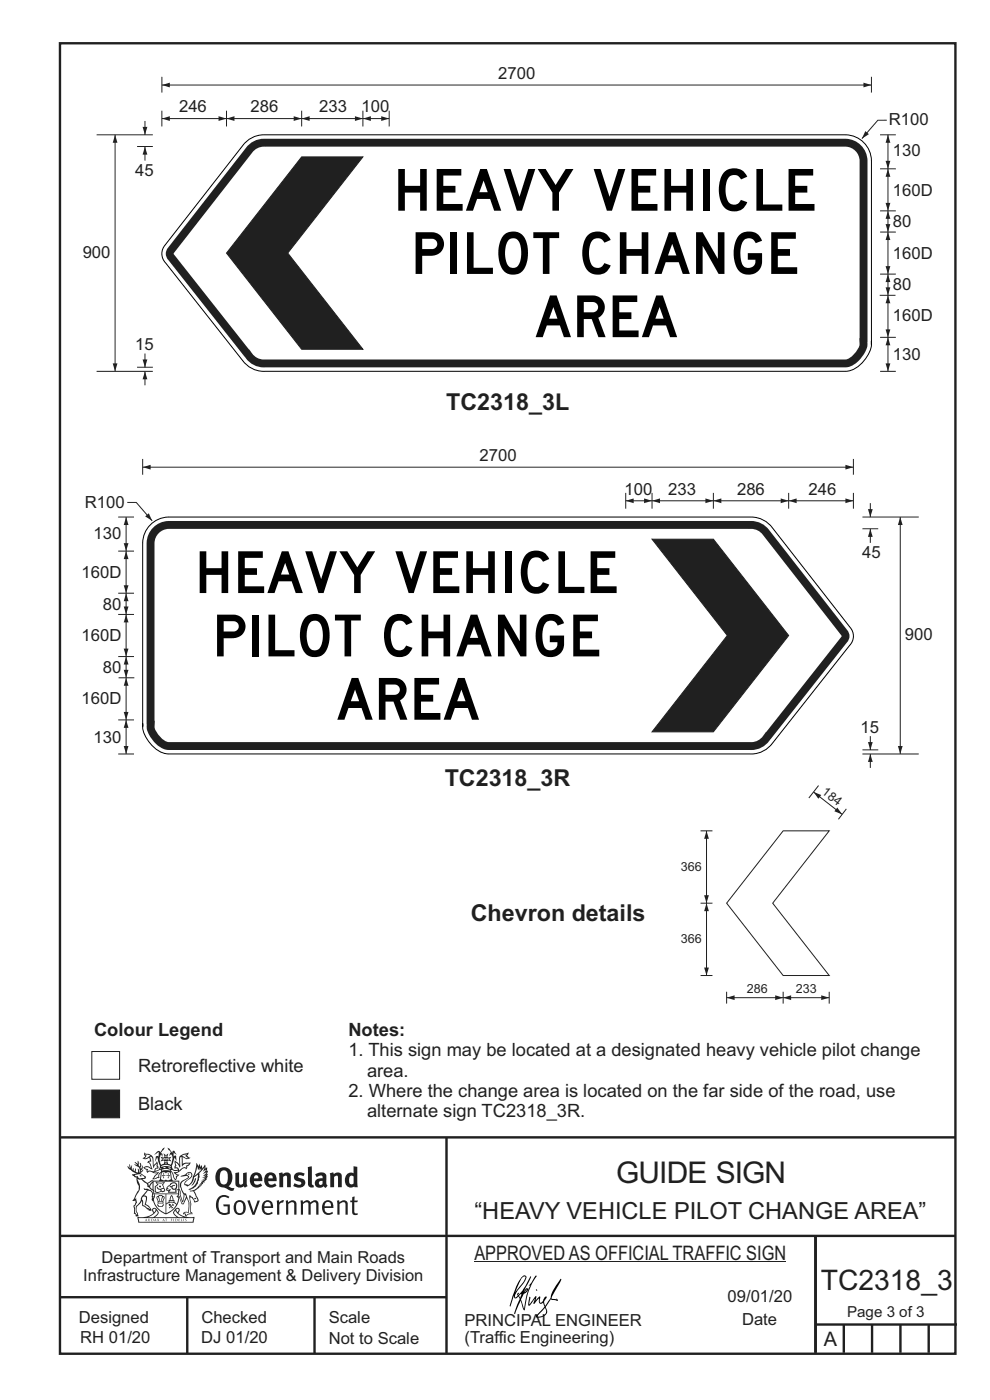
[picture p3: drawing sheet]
<svg xmlns="http://www.w3.org/2000/svg" width="210mm" height="297mm" viewBox="0 0 210 297" stroke-linecap="round" stroke-linejoin="round" font-family="sans-serif">
<g fill="none" stroke="#231f20" stroke-width=".51">
<path d="M12.7 9.2h190v278h-190zM12.7 241.3h190M94.7 241.4v45.8M12.7 275.2h82M12.7 262.2h190.1M39.7 275.2v12M66.7 275.2v12M173 262.1v24.9M173 281h30M179 281v6M185 281v6M191 281v6"/>
<path d="M197 281v6"/>
</g>
<path d="M19.5 231.2h5.9v5.9h-5.9z" fill-rule="evenodd" fill="#231f20" stroke="#231f20" stroke-width=".21"/>
<path d="M19.5 223.1h5.9v5.9h-5.9z" fill-rule="evenodd" fill="#fff" stroke="#231f20" stroke-width=".21"/>
<g fill="#231f20">
<path d="M47 248.4a2.55 2.55 0 0 0 0 2.7l.3 .2a.81 .81 0 0 0 1-1v-.5a1.04 1.04 0 0 0-1.1-1.5zM46.3 248.1a1.82 1.82 0 0 1 2.1-.2 1.82 1.82 0 0 1 .9 1.8 2.29 2.29 0 0 1-.8 2l.7 .3h.5l-.2 .6a2.87 2.87 0 0 1-2-.7 2.12 2.12 0 0 1-1.7-3.1z" fill-rule="evenodd"/>
<path d="M49.9 248.9l.8-.2v2a.46 .46 0 0 0 .3 .6 .46 .46 0 0 0 .6-.3v-2.1l.7-.2v2.4l.2 .5-.5 .3-.3-.3a1.02 1.02 0 0 1-1.2 .3 1.02 1.02 0 0 1-.6-1.1z" fill-rule="evenodd"/>
<path d="M54 249.5l-.1 .5h.9a.49 .49 0 0 0-.2-.6 .49 .49 0 0 0-.6 .1zM53.4 249.1a1.34 1.34 0 0 1 1.6-.2 1.34 1.34 0 0 1 .6 1.5v.2h-1.7a.77 .77 0 0 0 .5 .8 .77 .77 0 0 0 .9-.4l.3 .5a1.59 1.59 0 0 1-2 .2 1.59 1.59 0 0 1-.5-2.1z" fill-rule="evenodd"/>
<path d="M57 249.5l-.1 .5h1a.49 .49 0 0 0-.2-.6 .49 .49 0 0 0-.7 .1zM56.4 249.1a1.34 1.34 0 0 1 1.6-.2 1.34 1.34 0 0 1 .7 1.5v.2h-1.8a.77 .77 0 0 0 .5 .8 .77 .77 0 0 0 .9-.4l.4 .5a1.59 1.59 0 0 1-2.1 .2 1.59 1.59 0 0 1-.5-2.1z" fill-rule="evenodd"/>
<path d="M59.2 248.9l.7-.2 .1 .4a.95 .95 0 0 1 1-.3 .95 .95 0 0 1 .7 .8v2.3h-.8v-2.3a.46 .46 0 0 0-.8 .1v2.2h-.8z" fill-rule="evenodd"/>
<path d="M62.6 249.1a1.75 1.75 0 0 1 2-.1l-.2 .5-.6-.2a.43 .43 0 0 0-.6 .3l.4 .3a1.04 1.04 0 0 1 1.2 1.1 1.04 1.04 0 0 1-1.4 1l-1.2-.4 .3-.6 1 .4 .4-.4a.88 .88 0 0 0-1-.5l-.4-.2-.1-.4z" fill-rule="evenodd"/>
<path d="M65.3 247.6l.8-.2 .1 3.8 .3 .2 .1 .4a.88 .88 0 0 1-1 0 .88 .88 0 0 1-.3-1z" fill-rule="evenodd"/>
<path d="M67.8 250.6a.43 .43 0 0 0-.1 .7 .43 .43 0 0 0 .7-.1v-.7zM66.8 249.1a1.7 1.7 0 0 1 2.4 .1v1.9l.3 .4-.4 .5-.5-.4a1.03 1.03 0 0 1-1.7-.1 1.03 1.03 0 0 1 .8-1.5h.7v-.4a.8 .8 0 0 0-1.2 .1z" fill-rule="evenodd"/>
<path d="M70 248.9l.7-.2 .1 .4a.95 .95 0 0 1 1-.3 .95 .95 0 0 1 .7 .8v2.3h-.8v-2.3a.46 .46 0 0 0-.8 .1v2.2h-.8z" fill-rule="evenodd"/>
<path d="M74.3 249.5a1.48 1.48 0 0 0 0 1.7h.5l.2-.1v-1.5l-.3-.2zM75 247.4l.8 .1 .1 4.4h-.7l-.1-.2a1.26 1.26 0 0 1-1.4 0 1.26 1.26 0 0 1-.5-1.3 1.29 1.29 0 0 1 .4-1.4 1.29 1.29 0 0 1 1.4-.1z" fill-rule="evenodd"/>
<path d="M46.4 253.9a1.72 1.72 0 0 1 2.3 0l-.3 .3a1.24 1.24 0 0 0-1.4-.2 1.24 1.24 0 0 0-.6 1.4 1.49 1.49 0 0 0 1.2 1.9l.7-.1v-1.3h-.8l-.1-.4h1.3v1.9a1.93 1.93 0 0 1-2.2 0 1.93 1.93 0 0 1-.7-2.2l.2-.8z" fill-rule="evenodd"/>
<path d="M50.4 255.1a1.65 1.65 0 0 0 .2 2.2 .99 .99 0 0 0 1-1.4 .78 .78 0 0 0-.4-.8 .78 .78 0 0 0-.8 0zM50 254.9a1.33 1.33 0 0 1 1.6-.1 1.33 1.33 0 0 1 .5 1.4 1.31 1.31 0 0 1-1.3 1.6 1.31 1.31 0 0 1-1.2-1.6v-.6z" fill-rule="evenodd"/>
<path d="M52.5 254.7l.4-.1 .9 2.6 .8-2.5h.5l-1.1 3h-.5z" fill-rule="evenodd"/>
<path d="M56.3 255.2l-.2 .7h1.3a.7 .7 0 0 0-.3-.8 .7 .7 0 0 0-.8 .1zM55.9 255a1.22 1.22 0 0 1 1.5-.2 1.22 1.22 0 0 1 .5 1.5h-1.8a.93 .93 0 0 0 .5 1 .93 .93 0 0 0 1.1-.2l.2 .3a1.43 1.43 0 0 1-1.8 .1 1.43 1.43 0 0 1-.6-1.7z" fill-rule="evenodd"/>
<path d="M58.7 254.7l.4-.1 .1 .5 .4-.4 .6-.1-.2 .5a.66 .66 0 0 0-.8 .7v1.9h-.4z" fill-rule="evenodd"/>
<path d="M60.6 254.7l.4-.1 .1 .5a.94 .94 0 0 1 1-.5 .94 .94 0 0 1 .8 .8v2.3h-.5l-.1-2.5a.81 .81 0 0 0-1.2 .3v2.2h-.4z" fill-rule="evenodd"/>
<path d="M63.7 254.7l.5-.1 .1 .5 .4-.3a.78 .78 0 0 1 1.1 .3 .9 .9 0 0 1 1-.5 .9 .9 0 0 1 .8 .8v2.3h-.5l-.1-2.5a.67 .67 0 0 0-1.1 .3v2.2h-.5v-2.4l-.4-.3-.7 .4v2.3h-.5z" fill-rule="evenodd"/>
<path d="M69 255.2l-.1 .7h1.3a.7 .7 0 0 0-.3-.8 .7 .7 0 0 0-.9 .1zM68.7 255a1.22 1.22 0 0 1 1.5-.2 1.22 1.22 0 0 1 .5 1.5h-1.8a.93 .93 0 0 0 .4 1 .93 .93 0 0 0 1.2-.2l.1 .3a1.44 1.44 0 0 1-1.7 .1 1.44 1.44 0 0 1-.6-1.7z" fill-rule="evenodd"/>
<path d="M71.4 254.7l.5-.1 .1 .5a.94 .94 0 0 1 1-.5 .94 .94 0 0 1 .8 .8v2.3h-.5l-.1-2.5a.81 .81 0 0 0-1.2 .3v2.2h-.4z" fill-rule="evenodd"/>
<path d="M74.7 253.9l.5-.1v.9h.7l-.1 .3h-.6v2.2l.1 .2h.5l.1 .3a.75 .75 0 0 1-1.2-.6v-2.1h-.4v-.3h.4z" fill-rule="evenodd"/>
<path d="M30.8 244.9l1.1 .3-.9 .5h-.4l.6-.5zM31.8 245.4h.2a2.44 2.44 0 0 1 .4 1.9l.1 .5 .7-1-.1 .6 .3 .3a.57 .57 0 0 0-.6 .7l-1-.1-.5 .2 .2-.5-.8-.3 .7-.1 .9 .5 .1-.1-.6-1.3-.2-.2h.5zM30.7 244.4l-.1 .5 .2 .4-.6 .4a1.04 1.04 0 0 0 1.4-.1l.2 .6-.3 .1-.2 .4a.94 .94 0 0 1 .8 1.1l-.2-.1a1.16 1.16 0 0 0-1.5-.1l.3 .4 .4 .2 .1 .5 .2 .1 .1-.2a.94 .94 0 0 1 1.1 .2l.8 .1-1.2 1.2a1.13 1.13 0 0 0 1.2-.2l.4-.1-.1-.4 .5-.8a.83 .83 0 0 0-.6 1.1l-.3-.1-.7 .4 1.1-1.4-.5 .1-.5-.1 1.3-.5-.1-.1-.9 .4v-.3l.2-.2 .3 .1 .1-.3-.2-.4v-.6l-.1-.4-.7 1v-.7a1.42 1.42 0 0 0-1.6-1.8z" fill-rule="evenodd"/>
<path d="M38.5 245.2l.5-.2 .7-.1-.6 .3 .8 .5h-.3zM38.3 245.5l.2-.1 .1 2a1.69 1.69 0 0 1 1.6-.6l-.8 .5 .1 .5a1.1 1.1 0 0 0-1.5 .6l-.1-.5-.2-.2h-.5l.3-.4-.3-.7a1.42 1.42 0 0 1 .8 1.1l.2-.1zM37.1 246.2l.1 1-.2 .3 .1 .4h.5l.1 .2a.96 .96 0 0 1-1.1-.1l-.1 .1a1.06 1.06 0 0 0 1.3 .2v.1a.72 .72 0 0 1-1 .2l.3 .5 .6 .2-.4 .2-.1 .6-.2-.3-.4-1.1-.4-.4 .4 .9a1.54 1.54 0 0 0 .7 1.2l.2-.3a.58 .58 0 0 1 .4-.8l.2-.1h-.3l-.5-.3 .9-.5a.93 .93 0 0 1 1.2-.5v.2l.2-.2 .1-.5a.99 .99 0 0 0 .7-.8l-1.3 .1-.3 .2-.1-1.4 .9 .4 .9-.3h-.4l-.5-.4 .4-.7-.6 .2a1.46 1.46 0 0 0-1.4 2.1v.4l-.2-.4z" fill-rule="evenodd"/>
<path d="M35.6 248.9l.2 .1-.1 .3 .4 .1h-.4v.6l-.1-.6h-.3l.3-.1z" fill-rule="evenodd"/>
<path d="M34.6 248.9l.2 .1v.3l.3 .1h-.3l-.1 .6v-.6h-.4l.4-.1z" fill-rule="evenodd"/>
<path d="M34.3 248.8a.57 .57 0 0 1 .9 .2 .57 .57 0 0 1 .9-.2l.2 1.4h-.2a.57 .57 0 0 1-.9 0 .69 .69 0 0 1-1.1 0zM34.2 248.1l-.3 2.1-.2 .4h3l-.2-.4-.3-2.1h-.2v.2l-.8-.1-.8 .1v-.2z" fill-rule="evenodd"/>
<path d="M34.2 252.4a.3 .3 0 0 0 .6 0 .3 .3 0 0 0-.6 0zM33.3 250.9l.3 .3-.3 .4a.79 .79 0 0 0 0 1.3l.8-.2-.1-.3a.55 .55 0 0 1-.7-.6l.1-.1 .2 .3 .3 .2 .8-.2-.4-.7 .4-.4-.7 .2zM33 250.7l1.1 .2 .9-.2-.4 .6 .4 1.2a.56 .56 0 0 1-.8 .3l-.2 .1a.73 .73 0 0 1-.9 .1 .73 .73 0 0 1-.3-1v-.4l.6-.4z" fill-rule="evenodd"/>
<path d="M35.6 251.8l.7-.4a.58 .58 0 0 1 1-.1 .58 .58 0 0 1-.4 .9l-.3-.3a.43 .43 0 0 1 .6-.4 .57 .57 0 0 0-.8 .2l-.2-.1-.3 .1 .4 .2a.55 .55 0 0 0 .9 .4v.5h-1.3l.3-.4-.1-.1-.6 .1 .2-.3-.2-.1zM35.4 251.8l-.1 .2a.39 .39 0 0 0 .2 .6h.3l-.2 .4h1.9l-.1-.8a.86 .86 0 0 0-.1-1.3 .86 .86 0 0 0-1.3 .4z" fill-rule="evenodd"/>
<path d="M36 254.8h.8v.2h-.8zM36.4 253.8l.2 .8h-.4zM36.4 253.5l-.3 .5-.1 .6h-.2v.4l-.7 .4 .2 .1a1.48 1.48 0 0 1 2.1 .2l.2-.1-.6-.5v-.5h-.2l-.1-.6z" fill-rule="evenodd"/>
<path d="M35.8 255.4l.4 .1 .1 .3 .3-.2-.2-.2a.38 .38 0 0 1 .5 .5l-.2-.2-.3 .2 .3 .2-.3 .3-.1-.4-.4 .4-.1-.2 .4-.3-.1-.1-.2 .1z" fill-rule="evenodd"/>
<path d="M34.5 254h.2v.2l-.2 .6h-.2zM33.6 255.3h.9v.2a.55 .55 0 0 1-.8 .4v-.2l-.2-.1zM33.4 254h.2l.2 .8h-.2zM33.6 255l.8-.1 .1 .2h-.8zM33.8 253.7h.5l-.2 1.1h-.1zM33.3 253.8l-.1 .3 .3 1.1a.48 .48 0 0 0-.1 .6 .48 .48 0 0 0 .5 .2h.5a.49 .49 0 0 0 .2-.8l.3-1.1-.1-.3a1.42 1.42 0 0 0-1.5 0z" fill-rule="evenodd"/>
<path d="M33.7 251.5l.4 .1 .1 .3h-.3z" fill-rule="evenodd"/>
<path d="M41.3 250.1l.3-.2-.2 .8-.6 .8h-.2l.5-.7z" fill-rule="evenodd"/>
<path d="M39.7 249l.3-.2 .5 .2a.88 .88 0 0 1-.6 1.1 1.22 1.22 0 0 0-.8 1.3l.5 .2a.72 .72 0 0 0 .9-.4l.5-.8 .2-.6 .8-.6v.2a2.85 2.85 0 0 1-2 2.9l.1 .1a2.13 2.13 0 0 0 1.9-1.5v-.3a2.01 2.01 0 0 0 .3-1.7l1.1-1.3-.4 1 .7-.5-.7 1 .8-.4-.8 .8 .7-.2-.9 .6 .8-.1-.8 .4h.7l-.8 .3 .3 .2h-.4l.2 .3h-.4l.2 .3h-.4l.1 .2h-.1a2.16 2.16 0 0 1-2 1.1l.1 .2 .4-.1a.76 .76 0 0 1 .7 .8l.5 1.2-.6 .2a1.45 1.45 0 0 0-1.1-1.3l.2 1.8-.1 1.8 .4 .3a1.07 1.07 0 0 0-1.2 .4v-.3l-.5-.2a.87 .87 0 0 1 1.1-.1v-.7a4.4 4.4 0 0 0-.6-3.1l-.1-.3h-.2a2.16 2.16 0 0 1-.7-2.2l.3-.4 1.2-.7a.55 .55 0 0 0-.4-.8zM37.8 252.4a.76 .76 0 0 1 .3 1.1l.6 1.6 .4-1.7 .2 .1a.61 .61 0 0 1-.1 .9l-.3 .8-.2 .1-.7-1.6-.3 .1a1.18 1.18 0 0 0 .1-1.4zM41.8 247.5l.2 .7 .3-.5v.6l.4-.5a1.9 1.9 0 0 1-1.2 1.4l-.3 .3zM38.2 249.6l1.4-.2 .2 .2v.3l-.5 .2a1.26 1.26 0 0 0-.9 1.9l.2 .7a1.84 1.84 0 0 1 .1 2.1l-.4-1.4a.96 .96 0 0 0-.4-1.2l-.4 .2a.78 .78 0 0 1 0 1.3l.1 .3h.4l.4 1.1a.38 .38 0 0 0 .2 .4 .38 .38 0 0 0 .4-.1l.6-1.2a2.94 2.94 0 0 1 .4 2.5l-.1 .4h-.8l-.3 .4v.2l.4-.1 .1 .4 .2 .1a1.02 1.02 0 0 1 1.3-.5v-.4l-.3-.1 .1-1.8-.3-1.3h.1a1.14 1.14 0 0 1 .8 1 .63 .63 0 0 0 .8-.2 .63 .63 0 0 0-.2-.9l-.6-1.2 .9-.6 .2-.4h.3l-.1-.2h.4l-.1-.3h.3l-.1-.3 .5-.1-.2-.2 .6-.4v-.2h-.2l.4-.5h-.3l.3-.5-.4 .1 .4-.5v-.3l-.3 .2 .2-.7-.1-.2-.4 .3v-.8l-.6 .8-.2-.8-.2 .5-.3-.7-.1 .6-.5-.8-.1 1.4-.6 1.8a1.81 1.81 0 0 1-1 1.5l-.6-.2a1.75 1.75 0 0 1 1.1-1.2 .75 .75 0 0 0 .1-1.3 .75 .75 0 0 0-1.2 .4z" fill-rule="evenodd"/>
<path d="M41.2 254.1h.3l.2 .2-.4 .1z" fill-rule="evenodd"/>
<path d="M29.4 258.4h11.6l-.1 .8h-11.4zM31.3 258.2l.5-.1a2.48 2.48 0 0 0 1.4-1.3l.3 .5-.5 .6-.5 .3zM32.5 256.6l.3-.2 .2 .1-.3 .7zM37.2 256.8a2.65 2.65 0 0 0 1.8 1.4h-1.1l-.5-.3-.5-.6zM37.4 256.5l.2-.1 .3 .2-.3 .6zM29.2 258.2l.1 1.2h11.8l.2-1.1-.2-.1a4.1 4.1 0 0 1-3.3-.9l.3-.4-.1-.6a1.06 1.06 0 0 0-1.3 1l.2 .4 .6 .5h-4.7l.3-.1a.84 .84 0 0 0 .6-.8 .84 .84 0 0 0-.5-.8l-.3-.2h-.5l-.1 .6 .3 .4a4.2 4.2 0 0 1-3.4 .9z" fill-rule="evenodd"/>
<path d="M31 258.7l.1 .2h-.2zM31 258.5l-.3 .6 .4-.2 .2 .2z" fill-rule="evenodd"/>
<path d="M31.3 258.6h.3v.4a.25 .25 0 0 0 .2-.1 .25 .25 0 0 0-.1-.3h.1a.29 .29 0 0 1 0 .4 .29 .29 0 0 1-.4 0 .29 .29 0 0 1 0-.4z" fill-rule="evenodd"/>
<path d="M32.2 258.6a.22 .22 0 0 1 .3 .2 .22 .22 0 0 1-.3 .2zM32 258.6l.1 .4a.33 .33 0 0 0 .4 0 .33 .33 0 0 0 0-.4 .33 .33 0 0 0-.5 0z" fill-rule="evenodd"/>
<path d="M32.9 258.7l.1 .2h-.2zM32.9 258.5l-.2 .6 .3-.2 .2 .2z" fill-rule="evenodd"/>
<path d="M33.3 258.6h.2l.1 .1 .2-.1-.2 .2 .2 .3-.3-.3-.1 .3h-.1l.2-.3z" fill-rule="evenodd"/>
<path d="M34.7 258.7l.1 .2h-.2zM34.7 258.5l-.3 .6 .4-.2 .2 .2z" fill-rule="evenodd"/>
<path d="M35 258.5h.5l-.2 .1v.5h-.2l.1-.5z" fill-rule="evenodd"/>
<path d="M36.2 258.6l.3-.1-.1 .1v.2h.1h-.1v.3h-.2z" fill-rule="evenodd"/>
<path d="M36.7 258.6h.2v.5h-.2z" fill-rule="evenodd"/>
<path d="M37.3 258.6a.22 .22 0 0 1 .3 .2 .22 .22 0 0 1-.3 .2zM37.1 258.6v.4a.33 .33 0 0 0 .5 0 .33 .33 0 0 0 0-.4 .33 .33 0 0 0-.5 0z" fill-rule="evenodd"/>
<path d="M37.8 258.6l.4-.1-.2 .1v.2h.1h-.1v.2l.2 .1h-.4z" fill-rule="evenodd"/>
<path d="M38.4 258.6h.2l-.1 .4 .2 .1h-.3z" fill-rule="evenodd"/>
<path d="M38.9 258.6h.2v.5h-.2z" fill-rule="evenodd"/>
<path d="M39.3 258.6h.2h-.1l.2 .3-.2 .2-.1-.1v-.1l.2 .1z" fill-rule="evenodd"/>
<path d="M34.2 247.4a1.51 1.51 0 0 1 2 .2 2.67 2.67 0 0 0-2.1 0zM35.7 247.6l.4 .1 .1 .3-.4-.1zM34.6 247.6h.5l.1 .2h-.4zM34 247.8l.3 .2h-.3zM34.9 246.9l.3-.2 .3 .2zM34.9 245.6l.2 .1v.3h-.2zM35 245.1l.2 .2 .2-.2-.1 .3h-.2zM35.1 246.3h.2l.1 .4-.2-.2-.2 .2zM35.3 245.7l.2-.1v.4h-.2zM34.4 245.7h.3l.1 .3-.4 .1 .2-.2zM35.7 245.7h.3l-.2 .2 .2 .2-.4-.1zM32.7 244.9l1-.5-.1 1-.2-.2-.3 .2-.3 1.1 .5-1 .3 .9a1.84 1.84 0 0 1 .2 1.7l.4 .1a2.48 2.48 0 0 1 2.2 0l.2-.2-.2-.7 .7-1.8 .4 .7-.2-1-.2-.1-.2 .3v-.9l.6 .4-.6-.8-.3 .1-.1 .4-.5-.9-.5-.3 .2 .5 .6 .5-.5 .8 .4-.4a2.06 2.06 0 0 1 0 2.3l-.5-.2-.2-.6 .1-.1 .8 .2-.4-.5 .4-.5-.7 .2-.2-.2 .2-.7-.5 .4-.5-.4 .2 .7-.2 .2-.7-.2 .4 .5-.4 .5 .8-.2 .1 .1-.2 .6-.5 .2a2.02 2.02 0 0 1 0-2.2l.3 .5-.1-.7-.3-.1 .8-1.2-.4 .3-.5 .8-.2-.3a.8 .8 0 0 0-.8 .5z" fill-rule="evenodd"/>
<path d="M29.2 250.1l.3 .1a.61 .61 0 0 1 .8 .4l.3 .2a.8 .8 0 0 1 .6 1l.4 .1 .5 .5a1 1 0 0 1 .5 1.1l-.1 .7v-.5h-.1a.96 .96 0 0 0-.8-1.3l-.2-.2h-.7l-.1-.1-.1 .1 .1 .3h.6l-1.2 1.3-.2 1-.4 .6a1.33 1.33 0 0 0-.5 1.8l.2 .5a1.26 1.26 0 0 1-.5-1.5l-.1-.3a1.56 1.56 0 0 0 .4-1.7l-.3 .2 .2-.5a3.2 3.2 0 0 0 .7-3zM30.4 253.9h.4a2.06 2.06 0 0 1-.1 1.6l.7 .5 .4 .4-.6-.1-.8-.6-.1-.9a.51 .51 0 0 1 .1-.9zM28.6 249.3a1.52 1.52 0 0 1 2.1 .5l-1.1 .2-.2-.1-.1-.4h-.5zM27.5 247v.8l-.3-.4h-.1a3.1 3.1 0 0 0 1.9 1.6l-1 .1 .5 .6 .5 .1 .1 1.1a1.84 1.84 0 0 1-.3 2.5l-.4 .9-.3 .4 .2 .1 .4-.1 .1 .4-.2 .5-.3 .2 .1 1.7h.2l.3 .5 .1 .1 .4-.1-.1-.5a1.3 1.3 0 0 1-.1-1.7l.9-1 .1 1.1 .6 .2 .5 .5 .1-.1 .2 .3h.5a1.85 1.85 0 0 0-1.2-1.4l.1-.3a1.39 1.39 0 0 0 0-1.4l-.5-.1 .5-.5a.66 .66 0 0 1 .9-.4 .66 .66 0 0 1 .3 .9l-.1 .4 .2-.1v.2l-.1 .3 .2 .5 .1-.3a2.24 2.24 0 0 0 .1-2.2 .73 .73 0 0 1-.7-.7 .73 .73 0 0 1 .6-.7v-.2a.94 .94 0 0 0-.9 .8 .48 .48 0 0 1-.1-.6 .48 .48 0 0 1 .5-.2l.5-.3a.51 .51 0 0 0-.8 .2l-.5 .2-1-.8h.6l.2-.5-1.2-.7 .5-.5v-.3l-.5 .4 .1-.2a.69 .69 0 0 0 .2-1v.4l-.2 .3v-1.1l-.3-.2 .1 .6-.1 .2-.4-1.3v.7l-.6-.4 .5 .7-.6-.2 .3 .3a1 1 0 0 1 .7 1.4l-.2-.8v.9l-.5-.2v-.8l-.2 .7-.2-.1-.1-.6-.2 .4-.2-.2 .1-.7-.2 .5z" fill-rule="evenodd"/>
<path d="M29.6 249.4l.2-.1 .3 .2z" fill-rule="evenodd"/>
<path d="M32.4 250.5h5.6v2l-.2-.1v-1.7h-5.2v2.5h5.2v-.8l.1 .2-.1 1.1v-.3h-2.5v4a4.1 4.1 0 0 0 2.6-3.6l.1-.1a4 4 0 0 1-2.8 3.9 4.2 4.2 0 0 1-2.8-4.7l.1 1.2 .1-.1a3.8 3.8 0 0 0 2.5 3.4v-4h-2.5l-.2-.9z" fill-rule="evenodd"/>
<circle cx="40" cy="249.1" r=".17"/>
</g>
<path d="M100.6 267.7h66.2" fill="none" stroke="#231f20" stroke-width=".21"/>
<g fill="#000001">
<path d="M111.6 273.7l.2-.2-.5 .7zM110.4 274.5l.3 .1-.3 .7-.3-.4zM110.9 270.9l.5-.1a9.3 9.3 0 0 1-2 3.2l-.1 .2 1-2.5zM110.6 271a14.7 14.7 0 0 0-2.2 4.9l-.3 1.2 .1 .1 .8-2.4a.42 .42 0 0 0 .2 .7 .42 .42 0 0 0 .6-.3l.2-.2 .2 .6-1.1 3.1h.2l1.1-2.8 .6 1.9 .2 .2 .2-.5a13.5 13.5 0 0 1 2-6.2l.5-.5-.2-.2-1.6 2.1 .4-.1a14.9 14.9 0 0 0-1.3 5.1l-.4-1.2a1.39 1.39 0 0 1 .2-1.8l.1-.2a.92 .92 0 0 0 .8-1.2 .75 .75 0 0 0-.7 .7l-.2 .2 1.6-3.4h-.1l-.4 .7a10.5 10.5 0 0 1-2.2 3.2l.2-.4a.32 .32 0 0 0-.4 .2 .32 .32 0 0 0 .1 .4l-.5 .4a3.2 3.2 0 0 1 1.1-2.3l.5-.6a2.49 2.49 0 0 0 .7-1.6l-.3-.2z" fill-rule="evenodd"/>
<path d="M115.6 277.5a1.15 1.15 0 0 1 .1 1.3 1.15 1.15 0 0 1-1.2 .5h-.5zM112.3 275.1l-.3 1.7 .3 .2 1.2-1.5-.3 1.1 1.1-1.2a.94 .94 0 0 0 .4 1.2l.5-.3 .3 .9-1.2 1.3a.98 .98 0 0 0-.5 1 1.9 1.9 0 0 0 2.3-1.3l-.1-.3a1.02 1.02 0 0 1 .3-1.4l.5-.9 1.5 .3-.2-.5v.3l-1.1-.2v-.2l2-3.6 .1-.3-.1-.1-1.8 2.7a6.6 6.6 0 0 1-1.5 3l-.2-.2a1.01 1.01 0 0 1 .4-1.4l.1-.2-.3-.2-.3 .5-.2 .5-.5 .4-.2-.4 .1-.9-.2-.1-.8 .9 .2-.9h-.1l-1.4 1.7 .2-1.4v-.1z" fill-rule="evenodd"/>
<path d="M113.7 273.5l.3 .3h-.3z" fill-rule="evenodd"/>
</g>
<path d="M34.3 18h150.6" fill="none" stroke="#231f20" stroke-width=".21"/>
<g fill="#231f20">
<path d="M34.3 18l1.7-.5v1z"/>
<path d="M183.2 17.5l1.7 .5-1.7 .5z"/>
</g>
<path d="M34.3 25.2h13.7M48 23.5v3.3" fill="none" stroke="#231f20" stroke-width=".21"/>
<g fill="#231f20">
<path d="M34.3 25.2l1.7-.5v1z"/>
<path d="M46.4 24.7l1.6 .5-1.6 .5z"/>
</g>
<path d="M48 25.2h16" fill="none" stroke="#231f20" stroke-width=".21"/>
<g fill="#231f20">
<path d="M62.3 24.7l1.7 .5-1.7 .5z"/>
<path d="M48 25.2l1.7-.5v1z"/>
</g>
<path d="M64 25.2h13M64 23.5v3.3M82.6 23.5v3.3" fill="none" stroke="#231f20" stroke-width=".21"/>
<g fill="#231f20">
<path d="M64 25.2l1.7-.5v1z"/>
<path d="M75.3 24.7l1.7 .5-1.7 .5z"/>
</g>
<path d="M77 25.2h5.6" fill="none" stroke="#231f20" stroke-width=".21"/>
<g fill="#231f20">
<path d="M80.9 24.7l1.7 .5-1.7 .5z"/>
<path d="M77 25.2l1.7-.5v1z"/>
</g>
<path d="M77 23.5v3.3" fill="none" stroke="#231f20" stroke-width=".21"/>
<path d="M53.9 28.6h129.3v50.2h-129.3l-19.6-24.8v-.3z" fill-rule="evenodd" fill="#fff"/>
<path d="M52 30.3a5.6 5.6 0 0 1 4.1-1.7h123.2a5.6 5.6 0 0 1 5.6 5.6l-.1 38.7 .1-.4a6.7 6.7 0 0 1-5.5 6.3h-123.1a5.6 5.6 0 0 1-4.9-2.3l-16.3-20.7a2.79 2.79 0 0 1-.1-3.8z" fill="none" stroke="#000" stroke-width=".21"/>
<path d="M52.6 30.9a4.8 4.8 0 0 1 3.6-1.5h123.1a4.7 4.7 0 0 1 4.7 4.8v38.2a5.8 5.8 0 0 1-4.7 5.5h-123a4.8 4.8 0 0 1-4.4-2.2l-16.2-20.5a1.95 1.95 0 0 1 0-2.7z" fill-rule="evenodd" fill="#231f20"/>
<path d="M53.8 32a3.4 3.4 0 0 1 2.7-.9h122.8a3.1 3.1 0 0 1 3 3.1v37.5a4.2 4.2 0 0 1-3 4.6h-123.1a3.1 3.1 0 0 1-2.7-1.3l-16.7-21.2z" fill-rule="evenodd" fill="#fff"/>
<path d="M64 33.3h13l-16 20.4 16 20.4h-13l-16-20.4z" fill-rule="evenodd" fill="#231f20" stroke="#231f20" stroke-width=".21"/>
<path d="M34.3 16.3v3.3M34.3 23.5v3.3M188.1 25.5h-1.9l-3.4 3.9" fill="none" stroke="#231f20" stroke-width=".21"/>
<path d="M183.6 27.8l.7 .7-1.5 .9z" fill="#231f20"/>
<path d="M184.9 16.3v3.3M24.4 28.6v50.2" fill="none" stroke="#231f20" stroke-width=".21"/>
<g fill="#231f20">
<path d="M24.4 28.6l.5 1.7h-1z"/>
<path d="M23.9 77.1h1l-.5 1.7z"/>
</g>
<path d="M186.7 71.6h3.3M188.4 71.6v7.2" fill="none" stroke="#231f20" stroke-width=".21"/>
<g fill="#231f20">
<path d="M187.9 77.1h1l-.5 1.7z"/>
<path d="M188.4 71.6l.5 1.7h-1z"/>
</g>
<path d="M186.6 62.6h3.4M188.4 62.6v9" fill="none" stroke="#231f20" stroke-width=".21"/>
<g fill="#231f20">
<path d="M188.4 62.6l.5 1.7h-1z"/>
<path d="M187.9 69.9h1l-.5 1.7z"/>
</g>
<path d="M186.7 49.2h3.3M186.7 58.2h3.3M188.4 49.2v9" fill="none" stroke="#231f20" stroke-width=".21"/>
<g fill="#231f20">
<path d="M188.4 49.2l.5 1.7h-1z"/>
<path d="M187.9 56.5h1l-.5 1.7z"/>
</g>
<path d="M188.4 35.8v8.9" fill="none" stroke="#231f20" stroke-width=".21"/>
<g fill="#231f20">
<path d="M188.4 35.8l.5 1.7h-1z"/>
<path d="M187.9 43h1l-.5 1.7z"/>
</g>
<path d="M188.4 58.2v4.4" fill="none" stroke="#231f20" stroke-width=".21"/>
<g fill="#231f20">
<path d="M187.9 61h1l-.5 1.6z"/>
<path d="M188.4 58.2l.5 1.6h-1z"/>
</g>
<path d="M188.4 44.7v4.5" fill="none" stroke="#231f20" stroke-width=".21"/>
<g fill="#231f20">
<path d="M187.9 47.5h1l-.5 1.7z"/>
<path d="M188.4 44.7l.5 1.7h-1z"/>
</g>
<path d="M186.7 35.8h3.3M188.4 28.6v7.2M186.7 44.7h3.3" fill="none" stroke="#231f20" stroke-width=".21"/>
<g fill="#231f20">
<path d="M187.9 34.1h1l-.5 1.7z"/>
<path d="M188.4 28.6l.5 1.7h-1z"/>
</g>
<path d="M20.5 78.8h11.9M30.8 75v2.9" fill="none" stroke="#231f20" stroke-width=".21"/>
<path d="M30.2 76.3h1.1l-.5 1.6z" fill="#231f20"/>
<path d="M30.8 78.8v2.9" fill="none" stroke="#231f20" stroke-width=".21"/>
<path d="M30.8 78.8l.5 1.7h-1.1z" fill="#231f20"/>
<path d="M20.5 28.6h11.9M30.8 25.7v2.9M29.1 77.9h3.3" fill="none" stroke="#231f20" stroke-width=".21"/>
<path d="M30.2 26.9h1.1l-.5 1.7z" fill="#231f20"/>
<path d="M30.8 31.1v3" fill="none" stroke="#231f20" stroke-width=".21"/>
<path d="M30.8 31.1l.5 1.7h-1.1z" fill="#231f20"/>
<path d="M29.1 31.1h3.3M186.7 28.6h3.3M186.7 78.8h3.3M30.3 99.1h150.7" fill="none" stroke="#231f20" stroke-width=".21"/>
<g fill="#231f20">
<path d="M179.3 98.6l1.7 .5-1.7 .5z"/>
<path d="M30.3 99.1l1.7-.5v1z"/>
</g>
<path d="M167.3 104.6v3.3M167.3 106.2h13.7" fill="none" stroke="#231f20" stroke-width=".21"/>
<g fill="#231f20">
<path d="M179.3 105.7l1.7 .5-1.7 .5z"/>
<path d="M167.3 106.2l1.7-.5v1z"/>
</g>
<path d="M151.3 106.2h16" fill="none" stroke="#231f20" stroke-width=".21"/>
<g fill="#231f20">
<path d="M151.3 106.2l1.7-.5v1z"/>
<path d="M165.6 105.7l1.7 .5-1.7 .5z"/>
</g>
<path d="M132.7 104.6v3.3M138.3 106.2h13M151.3 104.6v3.3" fill="none" stroke="#231f20" stroke-width=".21"/>
<g fill="#231f20">
<path d="M149.6 105.7l1.7 .5-1.7 .5z"/>
<path d="M138.3 106.2l1.7-.5v1z"/>
</g>
<path d="M132.7 106.2h5.6" fill="none" stroke="#231f20" stroke-width=".21"/>
<g fill="#231f20">
<path d="M132.7 106.2l1.7-.5v1z"/>
<path d="M136.6 105.7l1.7 .5-1.7 .5z"/>
</g>
<path d="M138.3 104.6v3.3" fill="none" stroke="#231f20" stroke-width=".21"/>
<path d="M31.9 109.7h129.5l19.6 25.1v.3l-19.6 24.9h-129.5z" fill-rule="evenodd" fill="#fff"/>
<path d="M31.9 111.3a5.6 5.6 0 0 1 3.9-1.6h123.4a5.6 5.6 0 0 1 4.7 2.3l16.5 21.1a2.79 2.79 0 0 1-.2 3.8l-16.3 20.7a5.6 5.6 0 0 1-4.9 2.3h-123.1a4.7 4.7 0 0 1-4-2.2 5.6 5.6 0 0 1-1.6-4.1v.5v-38.9a5.6 5.6 0 0 1 1.6-3.9z" fill="none" stroke="#000" stroke-width=".21"/>
<path d="M32.8 111.7a4.7 4.7 0 0 1 3-1.2h123.3a4.8 4.8 0 0 1 4.1 2l16.5 21.2a1.95 1.95 0 0 1-.1 2.6l-16.2 20.5a4.9 4.9 0 0 1-4.3 2.3h-123.3a5.8 5.8 0 0 1-4.7-5v-38.8a4.7 4.7 0 0 1 1.7-3.6z" fill-rule="evenodd" fill="#231f20"/>
<path d="M33.9 112.9a3.1 3.1 0 0 1 1.9-.7h123a3.3 3.3 0 0 1 3 1.3l16.7 21.5-16 20.3a3.8 3.8 0 0 1-3.2 2.1h-123.5a4.3 4.3 0 0 1-3-3.3v-38.8a3.1 3.1 0 0 1 1.1-2.4z" fill-rule="evenodd" fill="#fff"/>
<path d="M138.3 114.4h13l16 20.4-16 20.5h-13l16-20.5z" fill-rule="evenodd" fill="#231f20" stroke="#231f20" stroke-width=".21"/>
<path d="M181 97.4v3.3M27 106.6h1.9l3.4 3.9M181 104.6v3.3" fill="none" stroke="#231f20" stroke-width=".21"/>
<path d="M30.8 109.6l.8-.7 .7 1.6z" fill="#231f20"/>
<path d="M30.3 97.4v3.3M191 109.7v50.3" fill="none" stroke="#231f20" stroke-width=".21"/>
<g fill="#231f20">
<path d="M191 109.7l.5 1.7h-1z"/>
<path d="M190.5 158.3h1l-.5 1.7z"/>
</g>
<path d="M25.1 152.7h3.3M26.8 152.7v7.3" fill="none" stroke="#231f20" stroke-width=".21"/>
<g fill="#231f20">
<path d="M26.2 158.3h1.1l-.5 1.7z"/>
<path d="M26.8 152.7l.5 1.7h-1.1z"/>
</g>
<path d="M25.1 143.8h3.4M26.8 143.8v8.9" fill="none" stroke="#231f20" stroke-width=".21"/>
<g fill="#231f20">
<path d="M26.8 143.8l.5 1.7h-1.1z"/>
<path d="M26.2 151h1.1l-.5 1.7z"/>
</g>
<path d="M25.1 130.4h3.3M25.1 139.3h3.3M26.8 130.4v8.9" fill="none" stroke="#231f20" stroke-width=".21"/>
<g fill="#231f20">
<path d="M26.8 130.4l.5 1.6h-1.1z"/>
<path d="M26.2 137.6h1.1l-.5 1.7z"/>
</g>
<path d="M26.8 116.9v8.9" fill="none" stroke="#231f20" stroke-width=".21"/>
<g fill="#231f20">
<path d="M26.8 116.9l.5 1.7h-1.1z"/>
<path d="M26.2 124.2h1.1l-.5 1.6z"/>
</g>
<path d="M26.8 139.3v4.5" fill="none" stroke="#231f20" stroke-width=".21"/>
<g fill="#231f20">
<path d="M26.2 142.1h1.1l-.5 1.7z"/>
<path d="M26.8 139.3l.5 1.7h-1.1z"/>
</g>
<path d="M26.8 125.8v4.6" fill="none" stroke="#231f20" stroke-width=".21"/>
<g fill="#231f20">
<path d="M26.2 128.7h1.1l-.5 1.7z"/>
<path d="M26.8 125.8l.5 1.7h-1.1z"/>
</g>
<path d="M25.1 116.9h3.3M26.8 109.7v7.2M25.1 125.8h3.3" fill="none" stroke="#231f20" stroke-width=".21"/>
<g fill="#231f20">
<path d="M26.2 115.2h1.1l-.5 1.7z"/>
<path d="M26.8 109.7l.5 1.7h-1.1z"/>
</g>
<path d="M182.9 160h12M184.6 156.2v2.9" fill="none" stroke="#231f20" stroke-width=".21"/>
<path d="M184.1 157.4h1l-.5 1.7z" fill="#231f20"/>
<path d="M184.6 160v2.9" fill="none" stroke="#231f20" stroke-width=".21"/>
<path d="M184.6 160l.5 1.6h-1z" fill="#231f20"/>
<path d="M182.9 109.7h12M184.6 106.7v3M182.9 159.1h3.4" fill="none" stroke="#231f20" stroke-width=".21"/>
<path d="M184.1 108h1l-.5 1.7z" fill="#231f20"/>
<path d="M184.6 112.2v3" fill="none" stroke="#231f20" stroke-width=".21"/>
<path d="M184.6 112.2l.5 1.7h-1z" fill="#231f20"/>
<path d="M25.1 109.7h3.3M182.9 112.2h3.4M25.1 160h3.3M148.6 176.3h2.5M149.9 176.3v15.3M166.1 210.4v2.5" fill="none" stroke="#231f20" stroke-width=".21"/>
<g fill="#231f20">
<path d="M149.4 189.9h1l-.5 1.7z"/>
<path d="M149.9 176.3l.5 1.6h-1z"/>
</g>
<path d="M154.1 211.7h12" fill="none" stroke="#231f20" stroke-width=".21"/>
<g fill="#231f20">
<path d="M154.1 211.7l1.7-.5v1z"/>
<path d="M164.4 211.2l1.7 .5-1.7 .5z"/>
</g>
<path d="M148.6 191.6h2.5M149.9 191.6v15.4M154.1 210.4v2.5" fill="none" stroke="#231f20" stroke-width=".21"/>
<g fill="#231f20">
<path d="M149.4 205.3h1l-.5 1.7z"/>
<path d="M149.9 191.6l.5 1.7h-1z"/>
</g>
<path d="M148.6 207h2.5M166.1 211.7h9.8M175.9 210.4v2.5" fill="none" stroke="#231f20" stroke-width=".21"/>
<g fill="#231f20">
<path d="M174.2 211.2l1.7 .5-1.7 .5z"/>
<path d="M166.1 211.7l1.7-.5v1z"/>
</g>
<path d="M172.6 168l6 4.8" fill="none" stroke="#231f20" stroke-width=".21"/>
<g fill="#231f20">
<path d="M172.6 168l1.6 .7-.6 .8z"/>
<path d="M177.6 171.3l1 1.5-1.6-.7z"/>
</g>
<path d="M166.1 176.3h9.8l-12 15.3 12 15.4h-9.8l-12-15.4zM173.6 166.7l-2 2.6M179.5 171.6l-1.7 2.2" fill="none" stroke="#231f20" stroke-width=".21"/>
<g font-size="12.3">
<text x="83.4" y="44.7">HEAVY VEHICLE</text>
<text x="87.1" y="58.1">PILOT CHANGE</text>
<text x="113.4" y="71.5">AREA</text>
<text x="41.3" y="125.8">HEAVY VEHICLE</text>
<text x="45" y="139.3">PILOT CHANGE</text>
<text x="71.3" y="152.7">AREA</text>
</g>
<text font-size="6.3" fill="#231f20" x="130.7" y="250.9">GUIDE SIGN</text>
<text font-size="6" fill="#231f20" x="174.1" y="273.7">TC2318_3</text>
<text font-size="5" fill="#231f20" x="100.6" y="258.6">“HEAVY VEHICLE PILOT CHANGE AREA”</text>
<g font-size="4.9" fill="#231f20">
<text x="94.7" y="86.9">TC2318_3L</text>
<text x="94.3" y="166.8">TC2318_3R</text>
<text x="99.9" y="195.4">Chevron details</text>
</g>
<g font-size="4.2" fill="#231f20">
<text x="100.6" y="267.2">APPROVED AS OFFICIAL TRAFFIC SIGN</text>
<text x="174.7" y="285.6">A</text>
</g>
<g font-size="3.9" fill="#231f20">
<text x="20" y="219.8">Colour Legend</text>
<text x="73.9" y="219.7">Notes:</text>
<text x="29.3" y="227.4">Retroreflective white</text>
<text x="73.9" y="224">1. This sign may be located at a designated heavy vehicle pilot change</text>
<text x="73.9" y="232.7">2. Where the change area is located on the far side of the road, use</text>
<text x="77.9" y="228.4">area.</text>
<text x="29.3" y="235.6">Black</text>
<text x="77.9" y="237.1">alternate sign TC2318_3R.</text>
</g>
<g font-size="3.5" fill="#231f20">
<text x="105.7" y="16.7">2700</text>
<text x="38" y="23.9">246</text>
<text x="53.1" y="23.9">286</text>
<text x="67.7" y="23.9">233</text>
<text x="76.7" y="23.9">100</text>
<text x="188.5" y="26.6">R100</text>
<text x="189.4" y="33.2">130</text>
<text x="28.7" y="37.3">45</text>
<text x="189.4" y="41.5">160D</text>
<text x="189.4" y="48.2">80</text>
<text x="17.5" y="54.7">900</text>
<text x="189.4" y="54.9">160D</text>
<text x="189.4" y="61.6">80</text>
<text x="189.4" y="68.1">160D</text>
<text x="28.7" y="74.3">15</text>
<text x="189.4" y="76.5">130</text>
<text x="101.7" y="97.8">2700</text>
<text x="18" y="107.7">R100</text>
<text x="132.5" y="104.9">100</text>
<text x="141.8" y="104.9">233</text>
<text x="156.3" y="104.9">286</text>
<text x="171.5" y="104.9">246</text>
<text x="19.9" y="114.3">130</text>
<text x="182.9" y="118.4">45</text>
<text x="17.3" y="122.6">160D</text>
<text x="21.8" y="129.3">80</text>
<text x="17.3" y="136">160D</text>
<text x="191.9" y="135.8">900</text>
<text x="21.8" y="142.7">80</text>
<text x="17.3" y="149.2">160D</text>
<text x="182.5" y="155.4">15</text>
<text x="19.9" y="157.6">130</text>
<text x="21.6" y="267.9">Department of Transport and Main Roads</text>
<text x="17.7" y="271.8">Infrastructure Management &amp; Delivery Division</text>
<text x="16.7" y="280.6">Designed</text>
<text x="42.7" y="280.6">Checked</text>
<text x="69.7" y="280.6">Scale</text>
<text x="98.5" y="281.3">PRINCIPAL ENGINEER</text>
<text x="154.3" y="276.2">09/01/20</text>
<text x="157.4" y="281.2">Date</text>
<text x="17" y="284.8">RH 01/20</text>
<text x="42.7" y="284.8">DJ 01/20</text>
<text x="69.7" y="285.2">Not to Scale</text>
<text x="98.5" y="284.8">(Traffic Engineering)</text>
</g>
<text font-size="3.2" fill="#231f20" x="179.7" y="279.4">Page 3 of 3</text>
<g font-size="2.7" fill="#231f20">
<text x="174.2" y="168.3" transform="rotate(38 174.2 168.3)">184</text>
<text x="144.4" y="184.7">366</text>
<text x="144.4" y="200">366</text>
<text x="158.4" y="210.6">286</text>
<text x="168.8" y="210.6">233</text>
</g>
</svg>
